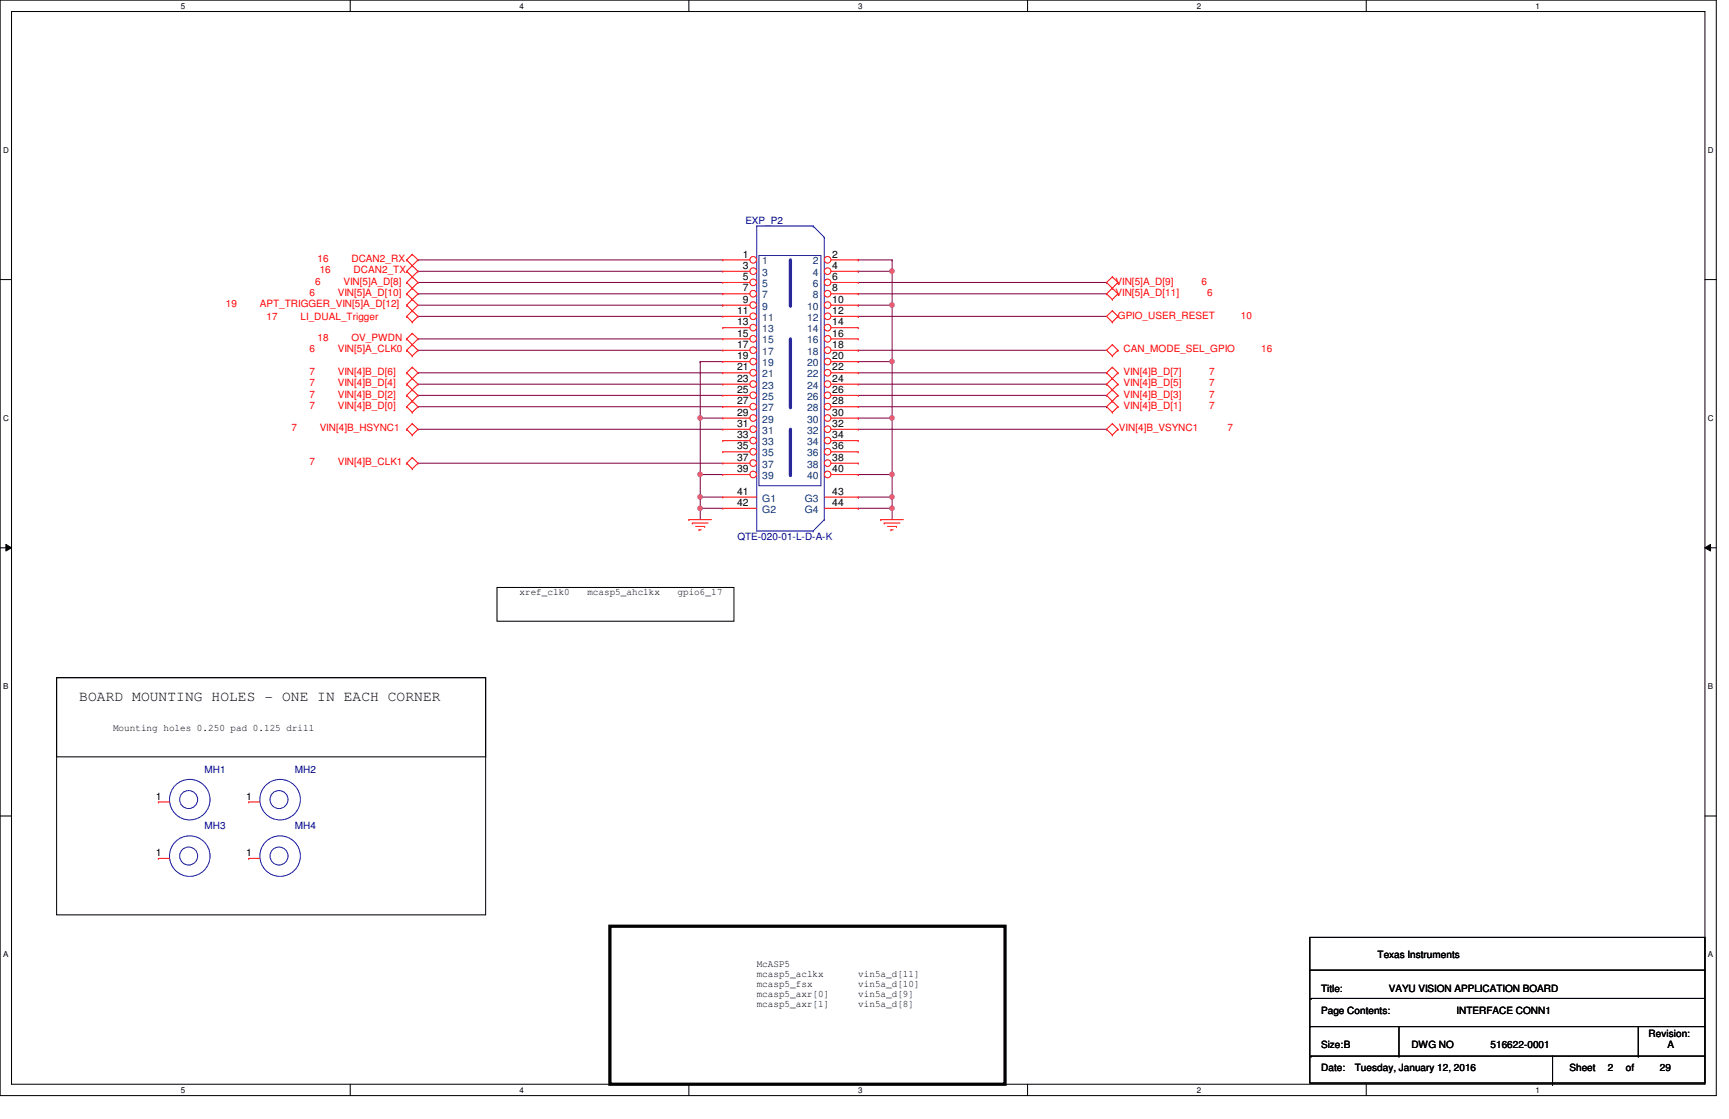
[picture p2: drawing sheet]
<svg xmlns="http://www.w3.org/2000/svg" width="432mm" height="279mm" viewBox="0 0 432 279" stroke-linecap="round" stroke-linejoin="round" font-family="sans-serif">
<path d="M0 0h428.6v273.6h-428.6zM2.9 2.9h422.9v267.8h-422.9z" fill="none" stroke="#000" stroke-width=".25"/>
<g fill="#fff">
<path d="M45.2 .4h1.1v2.2h-1.1z"/>
<path d="M45.2 271.1h1.1v2.2h-1.1z"/>
</g>
<path d="M87.5 0v2.9M87.5 270.7v2.9" fill="none" stroke="#000" stroke-width=".25"/>
<g fill="#fff">
<path d="M129.8 .4h1.1v2.2h-1.1z"/>
<path d="M129.8 271.1h1.1v2.2h-1.1z"/>
</g>
<path d="M172 0v2.9M172 270.7v2.9" fill="none" stroke="#000" stroke-width=".25"/>
<g fill="#fff">
<path d="M214.3 .4h1.1v2.2h-1.1z"/>
<path d="M214.3 271.1h1.1v2.2h-1.1z"/>
</g>
<path d="M256.6 0v2.9M256.6 270.7v2.9" fill="none" stroke="#000" stroke-width=".25"/>
<g fill="#fff">
<path d="M298.9 .4h1.1v2.2h-1.1z"/>
<path d="M298.9 271.1h1.1v2.2h-1.1z"/>
</g>
<path d="M341.2 0v2.9M341.2 270.7v2.9" fill="none" stroke="#000" stroke-width=".25"/>
<g fill="#fff">
<path d="M383.5 .4h1.1v2.2h-1.1z"/>
<path d="M383.5 271.1h1.1v2.2h-1.1z"/>
<path d="M.8 36.3h1.4v2.3h-1.4z"/>
<path d="M426.5 36.3h1.4v2.3h-1.4z"/>
<path d="M.8 103.3h1.4v2.2h-1.4z"/>
<path d="M426.5 103.3h1.4v2.2h-1.4z"/>
</g>
<path d="M0 69.8h2.9M425.8 69.8h2.8" fill="none" stroke="#000" stroke-width=".25"/>
<g fill="#fff">
<path d="M.8 170.2h1.3v2.3h-1.3z"/>
<path d="M426.5 170.2h1.3v2.3h-1.3z"/>
</g>
<path d="M0 136.8h2.9M1.5 135.9l1.4 .9-1.4 .8zM425.8 136.8l1.4-.9v1.7zM425.8 136.8h2.8" fill="none" stroke="#000" stroke-width=".25"/>
<path d="M1.5 135.9l1.4 .9-1.4 .8zM425.8 136.8l1.4-.9v1.7z" fill="#000"/>
<g fill="#fff">
<path d="M.8 237.2h1.3v2.2h-1.3z"/>
<path d="M426.5 237.2h1.3v2.2h-1.3z"/>
</g>
<path d="M124.1 146.7h59.2v8.4h-59.2zM14.1 169.2h107.2v59.2h-107.2zM14.1 169.2h107.2v19.8h-107.2zM0 203.8h2.9M425.8 203.8h2.8" fill="none" stroke="#000" stroke-width=".25"/>
<path d="M152.3 231.3h98.7v39.4h-98.7z" fill="none" stroke="#000" stroke-width=".8"/>
<path d="M174.9 126.9h.1M174.9 124.1h.1M174.9 126.9v2.9M174.9 124.1h5.6M222.8 126.9h.1M222.8 126.9v2.9" fill="none" stroke="#800040" stroke-width=".25"/>
<circle cx="174.8" cy="124.1" r=".56" fill="#f0f"/>
<circle cx="174.8" cy="124.1" r=".56" fill="none" stroke="#f0f" stroke-width=".25"/>
<path d="M174.9 126.9h.1M174.9 126.9h5.6" fill="none" stroke="#800040" stroke-width=".25"/>
<circle cx="174.8" cy="126.9" r=".56" fill="#f0f"/>
<circle cx="174.8" cy="126.9" r=".56" fill="none" stroke="#f0f" stroke-width=".25"/>
<path d="M214.3 126.9h.1M214.3 126.9h8.5" fill="none" stroke="#800040" stroke-width=".25"/>
<circle cx="222.8" cy="126.9" r=".56" fill="#f0f"/>
<circle cx="222.8" cy="126.9" r=".56" fill="none" stroke="#f0f" stroke-width=".25"/>
<path d="M214.3 124.1h.1M214.3 124.1h8.5" fill="none" stroke="#800040" stroke-width=".25"/>
<circle cx="222.8" cy="124.1" r=".56" fill="#f0f"/>
<circle cx="222.8" cy="124.1" r=".56" fill="none" stroke="#f0f" stroke-width=".25"/>
<path d="M174.9 118.5h.1M174.9 104.4h.1M174.9 118.5h5.6M174.9 104.4v14.1" fill="none" stroke="#800040" stroke-width=".25"/>
<circle cx="174.8" cy="118.4" r=".56" fill="#f0f"/>
<circle cx="174.8" cy="118.4" r=".56" fill="none" stroke="#f0f" stroke-width=".25"/>
<circle cx="174.8" cy="104.3" r=".56" fill="#f0f"/>
<circle cx="174.8" cy="104.3" r=".56" fill="none" stroke="#f0f" stroke-width=".25"/>
<path d="M214.3 118.5h.1M214.3 118.5h8.5" fill="none" stroke="#800040" stroke-width=".25"/>
<circle cx="222.8" cy="118.4" r=".56" fill="#f0f"/>
<circle cx="222.8" cy="118.4" r=".56" fill="none" stroke="#f0f" stroke-width=".25"/>
<path d="M174.9 104.4h.1M174.9 104.4h5.6M214.3 104.4h.1M214.3 104.4h8.5" fill="none" stroke="#800040" stroke-width=".25"/>
<circle cx="222.8" cy="104.3" r=".56" fill="#f0f"/>
<circle cx="222.8" cy="104.3" r=".56" fill="none" stroke="#f0f" stroke-width=".25"/>
<path d="M174.9 90.3h.1M174.9 90.3h5.6M174.9 90.3v14.1M214.3 90.3h.1M214.3 90.3h8.5M222.8 118.5h.1M222.8 104.4h.1M222.8 104.4v19.7" fill="none" stroke="#800040" stroke-width=".25"/>
<circle cx="222.8" cy="90.2" r=".56" fill="#f0f"/>
<circle cx="222.8" cy="90.2" r=".56" fill="none" stroke="#f0f" stroke-width=".25"/>
<path d="M214.3 76.2h.1M214.3 76.2h8.5M222.8 90.3h.1M222.8 90.3v14.1" fill="none" stroke="#800040" stroke-width=".25"/>
<circle cx="222.8" cy="76.2" r=".56" fill="#f0f"/>
<circle cx="222.8" cy="76.2" r=".56" fill="none" stroke="#f0f" stroke-width=".25"/>
<path d="M214.3 67.7h.1M214.3 67.7h8.5M222.8 76.2h.1M222.8 67.7h.1M222.8 67.7v22.6M174.9 124.1h.1M174.9 124.1v2.8" fill="none" stroke="#800040" stroke-width=".25"/>
<circle cx="222.8" cy="67.7" r=".56" fill="#f0f"/>
<circle cx="222.8" cy="67.7" r=".56" fill="none" stroke="#f0f" stroke-width=".25"/>
<g fill="none" stroke="#800040" stroke-width=".25">
<path d="M104.4 64.9h.1M104.4 67.7h.1M104.4 70.5h.1M104.4 73.4h.1M104.4 79h.1M104.4 64.9h76.1M104.4 67.7h76.1M104.4 70.5h76.1M104.4 73.4h76.1M104.4 76.2h76.1M104.4 79h76.1M180.5 76.2h.1"/>
<path d="M214.3 64.9h.1M214.3 79h.1M214.3 64.9h8.5M214.3 70.5h62.1M214.3 73.4h62.1M214.3 79h62.1M222.8 64.9h.1M222.8 64.9v2.8M276.4 70.5h.1M276.4 73.4h.1M104.4 84.6h.1M104.4 87.5h.1"/>
<path d="M104.4 93.1h.1M104.4 95.9h.1M104.4 98.7h.1M104.4 84.6h76.1M104.4 87.5h76.1M104.4 93.1h76.1M104.4 95.9h76.1M104.4 98.7h76.1M214.3 87.5h.1M214.3 87.5h62.1M214.3 93.1h62.1M214.3 95.9h62.1"/>
<path d="M214.3 98.7h62.1M276.4 93.1h.1M276.4 95.9h.1M276.4 98.7h.1M104.4 101.6h.1M104.4 107.2h.1M104.4 115.7h.1M104.4 101.6h76.1M104.4 107.2h76.1M104.4 115.7h76.1M174.9 118.5h.1M174.9 118.5v5.6"/>
<path d="M214.3 101.6h62.1M214.3 107.2h62.1M276.4 101.6h.1M276.4 107.2h.1M222.8 124.1h.1M222.8 124.1v2.8"/>
</g>
<g fill="none" stroke="#f00" stroke-width=".25">
<path d="M101.6 67.7h.1M101.6 64.9h.1M101.6 73.4h.1M101.6 70.5h.1M101.6 76.2h.1M101.6 79h.1M101.6 67.7l1.4 1.4M101.6 64.9l1.4 1.4M101.6 73.4l1.4 1.4M101.6 70.5l1.4 1.5M101.6 76.2l1.4 1.4M101.6 79l1.4 1.4"/>
<path d="M103 69.1h.1M103 66.3h.1M103 63.5h.1M103 72h.1M103 74.8h.1M103 77.6h.1M103 66.3l1.4 1.4-1.4 1.4M103 63.5l1.4 1.4-2.8 2.8M103 63.5l-1.4 1.4M103 72l1.4 1.4-1.4 1.4M103 69.1l1.4 1.4-2.8 2.9M103 69.1l-1.4 1.4"/>
<path d="M103 74.8l1.4 1.4-1.4 1.4M103 74.8l-1.4 1.4M103 77.6l1.4 1.4-1.4 1.4M103 77.6l-1.4 1.4M277.8 69.1h.1M277.8 72h.1M277.8 74.8h.1M277.8 77.6h.1M277.8 69.1l-1.4 1.4 2.8 2.9M277.8 69.1l1.4 1.4M277.8 72l-1.4 1.4 1.4 1.4M277.8 77.6l-1.4 1.4 1.4 1.4"/>
<path d="M277.8 77.6l1.4 1.4M279.2 70.5h.1M279.2 73.4h.1M279.2 79h.1M279.2 70.5l-1.4 1.5M279.2 73.4l-1.4 1.4M279.2 79l-1.4 1.4M101.6 84.6h.1M101.6 87.5h.1M101.6 93.1h.1M101.6 95.9h.1M101.6 98.7h.1"/>
<path d="M101.6 84.6l1.4 1.5M101.6 87.5l1.4 1.4M101.6 93.1l1.4 1.4M101.6 95.9l1.4 1.4M101.6 98.7l1.4 1.5M103 83.2h.1M103 86.1h.1M103 88.9h.1M103 91.7h.1M103 94.5h.1M103 97.3h.1M103 80.4h.1"/>
<path d="M103 83.2l1.4 1.4-2.8 2.9M103 83.2l-1.4 1.4M103 86.1l1.4 1.4-1.4 1.4M103 91.7l1.4 1.4-2.8 2.8M103 91.7l-1.4 1.4M103 94.5l1.4 1.4-1.4 1.4M103 97.3l1.4 1.4-2.8 2.9M103 97.3l-1.4 1.4M277.8 86.1h.1M277.8 88.9h.1M277.8 91.7h.1M277.8 94.5h.1"/>
<path d="M277.8 97.3h.1M277.8 80.4h.1M277.8 86.1l-1.4 1.4 1.4 1.4M277.8 86.1l1.4 1.4M277.8 97.3l-1.4 1.4 2.8 2.9M277.8 91.7l-1.4 1.4 2.8 2.8M277.8 91.7l1.4 1.4M277.8 94.5l-1.4 1.4 1.4 1.4M277.8 97.3l1.4 1.4M279.2 87.5h.1M279.2 93.1h.1M279.2 95.9h.1"/>
<path d="M279.2 98.7h.1M279.2 87.5l-1.4 1.4M279.2 93.1l-1.4 1.4M279.2 95.9l-1.4 1.4M279.2 98.7l-1.4 1.5M101.6 107.2h.1M101.6 101.6h.1M101.6 115.7h.1M101.6 107.2l1.4 1.4M101.6 101.6l1.4 1.4M101.6 115.7l1.4 1.4M103 105.8h.1"/>
<path d="M103 108.6h.1M103 100.2h.1M103 103h.1M103 114.3h.1M103 117.1h.1M103 105.8l1.4 1.4-1.4 1.4M103 105.8l-1.4 1.4M103 100.2l1.4 1.4-1.4 1.4M103 114.3l1.4 1.4-1.4 1.4M103 114.3l-1.4 1.4M277.8 100.2h.1M277.8 103h.1"/>
<path d="M277.8 105.8h.1M277.8 108.6h.1M277.8 100.2l-1.4 1.4 1.4 1.4M277.8 105.8l-1.4 1.4 1.4 1.4M277.8 105.8l1.4 1.4M279.2 101.6h.1M279.2 107.2h.1M279.2 101.6l-1.4 1.4M279.2 107.2l-1.4 1.4M172 129.8h.1M172 129.8h5.7M172.9 130.6h.1"/>
<path d="M172.9 130.6h3.9M173.7 131.4h2.3M174.6 132.3h.1M174.6 132.3h.5M176 131.4h.1M220 129.8h.1M220 129.8h5.6M220.8 130.6h.1M220.8 130.6h3.9M221.7 131.4h2.2M222.5 132.3h.1M222.5 132.3h.6"/>
<path d="M223.9 131.4h.1M39.5 214.3h.1M39.5 214.3h2.8M62.1 214.3h.1M62.1 214.3h2.8"/>
</g>
<g fill="none" stroke="#000" stroke-width=".25">
<path d="M327.1 234.1h98.7v36.3h-98.7zM327.1 256.3h.1M327.1 242.2h98.7M327.1 256.3h98.7M327.4 249.3h.1M327.4 249.3h98.4M349.4 256.3v7.4M409.2 256.3v7.4M425.8 242.2h.1M327.4 263.7h.1M327.4 263.7h98.4M349.4 263.7h.1"/>
<path d="M387.7 270.7h.1M387.7 263.7v7M409.2 263.7h.1"/>
</g>
<g fill="none" stroke="#00f" stroke-width=".25">
<path d="M189 56.4h.1M189 56.4v76.2M189 56.4h14.1M203.1 56.4h.1M205.9 59.3h.1M205.9 59.3v70.5"/>
<circle cx="47.1" cy="213.7" r="2.25"/>
<circle cx="47.4" cy="213.8" r="5.1"/>
<circle cx="69.7" cy="213.7" r="2.25"/>
<circle cx="70" cy="213.8" r="5.1"/>
</g>
<path d="M197.4 64.9v11.3" fill="none" stroke="#00f" stroke-width=".8"/>
<circle cx="197.4" cy="76.2" r=".4" fill="#00f"/>
<path d="M197.4 84.6v17" fill="none" stroke="#00f" stroke-width=".8"/>
<circle cx="197.4" cy="101.6" r=".4" fill="#00f"/>
<path d="M189.5 63.8h15.5v57.5h-15.5z" fill="none" stroke="#00f" stroke-width=".25"/>
<path d="M197.4 107.2v11.3" fill="none" stroke="#00f" stroke-width=".8"/>
<circle cx="197.4" cy="118.5" r=".4" fill="#00f"/>
<path d="M203.1 56.4h.1M203.1 56.4l2.8 2.9M189 132.6h14.1M203.1 132.6h.1M205.9 129.8h.1M205.9 129.8l-2.8 2.8" fill="none" stroke="#00f" stroke-width=".25"/>
<circle cx="188.1" cy="64.9" r=".83" fill="#fff"/>
<g fill="none" stroke="#f00" stroke-width=".25">
<path d="M180.5 64.9h.1M180.5 64.9h6.8"/>
<circle cx="188.1" cy="64.9" r=".83"/>
</g>
<circle cx="188.1" cy="67.7" r=".83" fill="#fff"/>
<g fill="none" stroke="#f00" stroke-width=".25">
<path d="M180.5 67.7h.1M180.5 67.7h6.8"/>
<circle cx="188.1" cy="67.7" r=".83"/>
</g>
<circle cx="188.1" cy="70.5" r=".83" fill="#fff"/>
<g fill="none" stroke="#f00" stroke-width=".25">
<path d="M180.5 70.5h.1M180.5 70.5h6.8"/>
<circle cx="188.1" cy="70.5" r=".83"/>
</g>
<circle cx="188.1" cy="73.3" r=".83" fill="#fff"/>
<g fill="none" stroke="#f00" stroke-width=".25">
<path d="M180.5 73.4h.1M180.5 73.4h6.8"/>
<circle cx="188.1" cy="73.3" r=".83"/>
</g>
<circle cx="188.1" cy="76.2" r=".83" fill="#fff"/>
<g fill="none" stroke="#f00" stroke-width=".25">
<path d="M180.5 76.2h.1M180.5 76.2h6.8"/>
<circle cx="188.1" cy="76.2" r=".83"/>
</g>
<circle cx="188.1" cy="79" r=".83" fill="#fff"/>
<g fill="none" stroke="#f00" stroke-width=".25">
<path d="M180.5 79h.1M180.5 79h6.8"/>
<circle cx="188.1" cy="79" r=".83"/>
</g>
<circle cx="188.1" cy="81.8" r=".83" fill="#fff"/>
<g fill="none" stroke="#f00" stroke-width=".25">
<path d="M180.5 81.8h.1M180.5 81.8h6.8"/>
<circle cx="188.1" cy="81.8" r=".83"/>
</g>
<circle cx="188.1" cy="84.6" r=".83" fill="#fff"/>
<g fill="none" stroke="#f00" stroke-width=".25">
<path d="M180.5 84.6h.1M180.5 84.6h6.8"/>
<circle cx="188.1" cy="84.6" r=".83"/>
</g>
<circle cx="188.1" cy="87.4" r=".83" fill="#fff"/>
<g fill="none" stroke="#f00" stroke-width=".25">
<path d="M180.5 87.5h.1M180.5 87.5h6.8"/>
<circle cx="188.1" cy="87.4" r=".83"/>
</g>
<circle cx="188.1" cy="90.3" r=".83" fill="#fff"/>
<g fill="none" stroke="#f00" stroke-width=".25">
<path d="M180.5 90.3h.1M180.5 90.3h6.8"/>
<circle cx="188.1" cy="90.3" r=".83"/>
</g>
<circle cx="188.1" cy="93.1" r=".83" fill="#fff"/>
<g fill="none" stroke="#f00" stroke-width=".25">
<path d="M180.5 93.1h.1M180.5 93.1h6.8"/>
<circle cx="188.1" cy="93.1" r=".83"/>
</g>
<circle cx="188.1" cy="95.9" r=".83" fill="#fff"/>
<g fill="none" stroke="#f00" stroke-width=".25">
<path d="M180.5 95.9h.1M180.5 95.9h6.8"/>
<circle cx="188.1" cy="95.9" r=".83"/>
</g>
<circle cx="188.1" cy="98.7" r=".83" fill="#fff"/>
<g fill="none" stroke="#f00" stroke-width=".25">
<path d="M180.5 98.7h.1M180.5 98.7h6.8"/>
<circle cx="188.1" cy="98.7" r=".83"/>
</g>
<circle cx="188.1" cy="101.5" r=".83" fill="#fff"/>
<g fill="none" stroke="#f00" stroke-width=".25">
<path d="M180.5 101.6h.1M180.5 101.6h6.8"/>
<circle cx="188.1" cy="101.5" r=".83"/>
</g>
<circle cx="188.1" cy="104.4" r=".83" fill="#fff"/>
<g fill="none" stroke="#f00" stroke-width=".25">
<path d="M180.5 104.4h.1M180.5 104.4h6.8"/>
<circle cx="188.1" cy="104.4" r=".83"/>
</g>
<circle cx="188.1" cy="107.2" r=".83" fill="#fff"/>
<g fill="none" stroke="#f00" stroke-width=".25">
<path d="M180.5 107.2h.1M180.5 107.2h6.8"/>
<circle cx="188.1" cy="107.2" r=".83"/>
</g>
<circle cx="188.1" cy="110" r=".83" fill="#fff"/>
<g fill="none" stroke="#f00" stroke-width=".25">
<path d="M180.5 110h.1M180.5 110h6.8"/>
<circle cx="188.1" cy="110" r=".83"/>
</g>
<circle cx="206.7" cy="64.9" r=".83" fill="#fff"/>
<g fill="none" stroke="#f00" stroke-width=".25">
<path d="M207.6 64.9h6.7M214.3 64.9h.1"/>
<circle cx="206.7" cy="64.9" r=".83"/>
</g>
<circle cx="206.7" cy="67.7" r=".83" fill="#fff"/>
<g fill="none" stroke="#f00" stroke-width=".25">
<path d="M207.6 67.7h6.7M214.3 67.7h.1"/>
<circle cx="206.7" cy="67.7" r=".83"/>
</g>
<circle cx="206.7" cy="70.5" r=".83" fill="#fff"/>
<g fill="none" stroke="#f00" stroke-width=".25">
<path d="M207.6 70.5h6.7M214.3 70.5h.1"/>
<circle cx="206.7" cy="70.5" r=".83"/>
</g>
<circle cx="206.7" cy="73.3" r=".83" fill="#fff"/>
<g fill="none" stroke="#f00" stroke-width=".25">
<path d="M207.6 73.4h6.7M214.3 73.4h.1"/>
<circle cx="206.7" cy="73.3" r=".83"/>
</g>
<circle cx="206.7" cy="76.2" r=".83" fill="#fff"/>
<g fill="none" stroke="#f00" stroke-width=".25">
<path d="M207.6 76.2h6.7M214.3 76.2h.1"/>
<circle cx="206.7" cy="76.2" r=".83"/>
</g>
<circle cx="206.7" cy="79" r=".83" fill="#fff"/>
<g fill="none" stroke="#f00" stroke-width=".25">
<path d="M207.6 79h6.7M214.3 79h.1"/>
<circle cx="206.7" cy="79" r=".83"/>
</g>
<circle cx="206.7" cy="81.8" r=".83" fill="#fff"/>
<g fill="none" stroke="#f00" stroke-width=".25">
<path d="M207.6 81.8h6.7M214.3 81.8h.1"/>
<circle cx="206.7" cy="81.8" r=".83"/>
</g>
<circle cx="206.7" cy="84.6" r=".83" fill="#fff"/>
<g fill="none" stroke="#f00" stroke-width=".25">
<path d="M207.6 84.6h6.7M214.3 84.6h.1"/>
<circle cx="206.7" cy="84.6" r=".83"/>
</g>
<circle cx="206.7" cy="87.4" r=".83" fill="#fff"/>
<g fill="none" stroke="#f00" stroke-width=".25">
<path d="M207.6 87.5h6.7M214.3 87.5h.1"/>
<circle cx="206.7" cy="87.4" r=".83"/>
</g>
<circle cx="206.7" cy="90.3" r=".83" fill="#fff"/>
<g fill="none" stroke="#f00" stroke-width=".25">
<path d="M207.6 90.3h6.7M214.3 90.3h.1"/>
<circle cx="206.7" cy="90.3" r=".83"/>
</g>
<circle cx="206.7" cy="93.1" r=".83" fill="#fff"/>
<g fill="none" stroke="#f00" stroke-width=".25">
<path d="M207.6 93.1h6.7M214.3 93.1h.1"/>
<circle cx="206.7" cy="93.1" r=".83"/>
</g>
<circle cx="206.7" cy="95.9" r=".83" fill="#fff"/>
<g fill="none" stroke="#f00" stroke-width=".25">
<path d="M207.6 95.9h6.7M214.3 95.9h.1"/>
<circle cx="206.7" cy="95.9" r=".83"/>
</g>
<circle cx="206.7" cy="98.7" r=".83" fill="#fff"/>
<g fill="none" stroke="#f00" stroke-width=".25">
<path d="M207.6 98.7h6.7M214.3 98.7h.1"/>
<circle cx="206.7" cy="98.7" r=".83"/>
</g>
<circle cx="206.7" cy="101.5" r=".83" fill="#fff"/>
<g fill="none" stroke="#f00" stroke-width=".25">
<path d="M207.6 101.6h6.7M214.3 101.6h.1"/>
<circle cx="206.7" cy="101.5" r=".83"/>
</g>
<circle cx="206.7" cy="104.4" r=".83" fill="#fff"/>
<g fill="none" stroke="#f00" stroke-width=".25">
<path d="M207.6 104.4h6.7M214.3 104.4h.1"/>
<circle cx="206.7" cy="104.4" r=".83"/>
</g>
<circle cx="206.7" cy="107.2" r=".83" fill="#fff"/>
<g fill="none" stroke="#f00" stroke-width=".25">
<path d="M207.6 107.2h6.7M214.3 107.2h.1"/>
<circle cx="206.7" cy="107.2" r=".83"/>
</g>
<circle cx="206.7" cy="110" r=".83" fill="#fff"/>
<g fill="none" stroke="#f00" stroke-width=".25">
<path d="M207.6 110h6.7M214.3 110h.1"/>
<circle cx="206.7" cy="110" r=".83"/>
</g>
<circle cx="188.1" cy="112.8" r=".83" fill="#fff"/>
<g fill="none" stroke="#f00" stroke-width=".25">
<path d="M180.5 112.8h.1M180.5 112.8h6.8"/>
<circle cx="188.1" cy="112.8" r=".83"/>
</g>
<circle cx="188.1" cy="115.6" r=".83" fill="#fff"/>
<g fill="none" stroke="#f00" stroke-width=".25">
<path d="M180.5 115.7h.1M180.5 115.7h6.8"/>
<circle cx="188.1" cy="115.6" r=".83"/>
</g>
<circle cx="206.7" cy="112.8" r=".83" fill="#fff"/>
<g fill="none" stroke="#f00" stroke-width=".25">
<path d="M207.6 112.8h6.7M214.3 112.8h.1"/>
<circle cx="206.7" cy="112.8" r=".83"/>
</g>
<circle cx="206.7" cy="115.6" r=".83" fill="#fff"/>
<g fill="none" stroke="#f00" stroke-width=".25">
<path d="M207.6 115.7h6.7M214.3 115.7h.1"/>
<circle cx="206.7" cy="115.6" r=".83"/>
</g>
<circle cx="188.1" cy="118.5" r=".83" fill="#fff"/>
<g fill="none" stroke="#f00" stroke-width=".25">
<path d="M180.5 118.5h.1M180.5 118.5h6.8"/>
<circle cx="188.1" cy="118.5" r=".83"/>
</g>
<circle cx="206.7" cy="118.5" r=".83" fill="#fff"/>
<g fill="none" stroke="#f00" stroke-width=".25">
<path d="M207.6 118.5h6.7M214.3 118.5h.1M180.5 124.1h.1M180.5 126.9h.1M180.5 124.1h8.5M180.5 126.9h8.5M205.9 124.1h8.4M205.9 126.9h8.4M214.3 124.1h.1M214.3 126.9h.1M39.5 200.2h.1M39.5 200.2h2.8"/>
<path d="M62.1 200.2h.1M62.1 200.2h2.8"/>
<circle cx="206.7" cy="118.5" r=".83"/>
</g>
<g fill="none" stroke="#00f" stroke-width=".25">
<circle cx="47.1" cy="199.6" r="2.25"/>
<circle cx="47.4" cy="199.7" r="5.1"/>
<circle cx="69.7" cy="199.6" r="2.25"/>
<circle cx="70" cy="199.7" r="5.1"/>
</g>
<circle cx="174.8" cy="124.1" r=".56" fill="#f0f"/>
<circle cx="174.8" cy="124.1" r=".56" fill="none" stroke="#f0f" stroke-width=".25"/>
<circle cx="174.8" cy="126.9" r=".56" fill="#f0f"/>
<circle cx="174.8" cy="126.9" r=".56" fill="none" stroke="#f0f" stroke-width=".25"/>
<circle cx="222.8" cy="126.9" r=".56" fill="#f0f"/>
<circle cx="222.8" cy="126.9" r=".56" fill="none" stroke="#f0f" stroke-width=".25"/>
<circle cx="222.8" cy="124.1" r=".56" fill="#f0f"/>
<circle cx="222.8" cy="124.1" r=".56" fill="none" stroke="#f0f" stroke-width=".25"/>
<circle cx="174.8" cy="118.4" r=".56" fill="#f0f"/>
<circle cx="174.8" cy="118.4" r=".56" fill="none" stroke="#f0f" stroke-width=".25"/>
<circle cx="174.8" cy="104.3" r=".56" fill="#f0f"/>
<circle cx="174.8" cy="104.3" r=".56" fill="none" stroke="#f0f" stroke-width=".25"/>
<circle cx="222.8" cy="118.4" r=".56" fill="#f0f"/>
<circle cx="222.8" cy="118.4" r=".56" fill="none" stroke="#f0f" stroke-width=".25"/>
<circle cx="222.8" cy="104.3" r=".56" fill="#f0f"/>
<circle cx="222.8" cy="104.3" r=".56" fill="none" stroke="#f0f" stroke-width=".25"/>
<circle cx="222.8" cy="90.2" r=".56" fill="#f0f"/>
<circle cx="222.8" cy="90.2" r=".56" fill="none" stroke="#f0f" stroke-width=".25"/>
<circle cx="222.8" cy="76.2" r=".56" fill="#f0f"/>
<circle cx="222.8" cy="76.2" r=".56" fill="none" stroke="#f0f" stroke-width=".25"/>
<circle cx="222.8" cy="67.7" r=".56" fill="#f0f"/>
<circle cx="222.8" cy="67.7" r=".56" fill="none" stroke="#f0f" stroke-width=".25"/>
<text font-size="3.6" x="19.8" y="175">BOARD MOUNTING HOLES - ONE IN EACH CORNER</text>
<g font-size="2.5" fill="#000080">
<text x="186.1" y="55.9">EXP_P2</text>
<text x="184.1" y="134.8">QTE-020-01-L-D-A-K</text>
<text x="51.1" y="192.9">MH1</text>
<text x="73.7" y="192.9">MH2</text>
<text x="51.1" y="207">MH3</text>
<text x="73.7" y="207">MH4</text>
</g>
<g font-size="2.5" fill="#f00">
<text x="79.3" y="65.4">16</text>
<text x="87.8" y="65.4">DCAN2_RX</text>
<text x="78.7" y="71.1">6</text>
<text x="79.8" y="68.3">16</text>
<text x="85.8" y="71.1">VIN[5]A_D[8]</text>
<text x="88.3" y="68.3">DCAN2_TX</text>
<text x="278.6" y="71.1">VIN[5]A_D[9]</text>
<text x="300.1" y="71.1">6</text>
<text x="56.4" y="76.8">19</text>
<text x="64.9" y="76.8">APT_TRIGGER_VIN[5]A_D[12]</text>
<text x="77.3" y="73.9">6</text>
<text x="84.4" y="73.9">VIN[5]A_D[10]</text>
<text x="278.6" y="73.9">VIN[5]A_D[11]</text>
<text x="301.5" y="73.9">6</text>
<text x="66.6" y="79.8">17</text>
<text x="75.1" y="79.8">LI_DUAL_Trigger</text>
<text x="279.2" y="79.5">GPIO_USER_RESET</text>
<text x="309.9" y="79.5">10</text>
<text x="77.3" y="88">6</text>
<text x="79.3" y="85.2">18</text>
<text x="84.4" y="88">VIN[5]A_CLK0</text>
<text x="87.8" y="85.2">OV_PWDN</text>
<text x="280.6" y="88">CAN_MODE_SEL_GPIO</text>
<text x="315" y="88">16</text>
<text x="77.3" y="93.6">7</text>
<text x="84.4" y="93.6">VIN[4]B_D[6]</text>
<text x="280.6" y="93.6">VIN[4]B_D[7]</text>
<text x="302" y="93.6">7</text>
<text x="77.3" y="96.5">7</text>
<text x="77.3" y="99.3">7</text>
<text x="84.4" y="96.5">VIN[4]B_D[4]</text>
<text x="84.4" y="99.3">VIN[4]B_D[2]</text>
<text x="280.6" y="96.5">VIN[4]B_D[5]</text>
<text x="280.6" y="99.3">VIN[4]B_D[3]</text>
<text x="302" y="96.5">7</text>
<text x="302" y="99.3">7</text>
<text x="72.8" y="107.7">7</text>
<text x="77.3" y="102.1">7</text>
<text x="79.8" y="107.7">VIN[4]B_HSYNC1</text>
<text x="84.4" y="102.1">VIN[4]B_D[0]</text>
<text x="279.4" y="107.7">VIN[4]B_VSYNC1</text>
<text x="280.6" y="102.1">VIN[4]B_D[1]</text>
<text x="302" y="102.1">7</text>
<text x="306.5" y="107.7">7</text>
<text x="77.3" y="116.2">7</text>
<text x="84.4" y="116.2">VIN[4]B_CLK1</text>
</g>
<g font-size="2.5">
<text x="185.5" y="64.3">1</text>
<text x="207.9" y="64.3">2</text>
<text x="185.5" y="67.1">3</text>
<text x="185.5" y="69.9">5</text>
<text x="207.9" y="67.1">4</text>
<text x="207.9" y="69.9">6</text>
<text x="185.5" y="72.8">7</text>
<text x="185.5" y="75.6">9</text>
<text x="207.9" y="72.8">8</text>
<text x="207.9" y="75.6">10</text>
<text x="184.1" y="78.4">11</text>
<text x="184.1" y="81.2">13</text>
<text x="207.9" y="78.4">12</text>
<text x="207.9" y="81.2">14</text>
<text x="184.1" y="84">15</text>
<text x="184.1" y="86.9">17</text>
<text x="184.1" y="89.7">19</text>
<text x="207.9" y="84">16</text>
<text x="207.9" y="86.9">18</text>
<text x="207.9" y="89.7">20</text>
<text x="184.1" y="92.5">21</text>
<text x="184.1" y="95.3">23</text>
<text x="207.9" y="92.5">22</text>
<text x="207.9" y="95.3">24</text>
<text x="184.1" y="98.1">25</text>
<text x="184.1" y="101">27</text>
<text x="207.9" y="98.1">26</text>
<text x="207.9" y="101">28</text>
<text x="184.1" y="103.8">29</text>
<text x="184.1" y="106.6">31</text>
<text x="207.9" y="103.8">30</text>
<text x="207.9" y="106.6">32</text>
<text x="184.1" y="109.4">33</text>
<text x="184.1" y="112.2">35</text>
<text x="207.9" y="109.4">34</text>
<text x="207.9" y="112.2">36</text>
<text x="184.1" y="115.1">37</text>
<text x="184.1" y="117.9">39</text>
<text x="207.9" y="115.1">38</text>
<text x="207.9" y="117.9">40</text>
<text x="184.1" y="123.5">41</text>
<text x="207.9" y="123.5">43</text>
<text x="184.1" y="126.3">42</text>
<text x="207.9" y="126.3">44</text>
<text x="129.8" y="148.7">xref_clk0</text>
<text x="146.7" y="148.7">mcasp5_ahclkx</text>
<text x="169.2" y="148.7">gpio6_17</text>
<text x="28.2" y="182.5">Mounting holes 0.250 pad 0.125 drill</text>
<text x="38.9" y="199.6">1</text>
<text x="61.5" y="199.6">1</text>
<text x="38.9" y="213.7">1</text>
<text x="61.5" y="213.7">1</text>
<text x="344" y="239.1">Texas Instruments</text>
<text x="189" y="241.4">McASP5</text>
<text x="189" y="243.9">mcasp5_aclkx</text>
<text x="214.3" y="243.9">vin5a_d[11]</text>
<text x="189" y="246.4">mcasp5_fsx</text>
<text x="189" y="248.9">mcasp5_axr[0]</text>
<text x="189" y="251.4">mcasp5_axr[1]</text>
<text x="214.3" y="246.4">vin5a_d[10]</text>
<text x="214.3" y="248.9">vin5a_d[9]</text>
<text x="214.3" y="251.4">vin5a_d[8]</text>
<text x="329.9" y="247.6">Title:</text>
<text x="346.8" y="247.6">VAYU VISION APPLICATION BOARD</text>
<text x="329.9" y="253.2">Page Contents:</text>
<text x="363.8" y="253.2">INTERFACE CONN1</text>
<text x="329.9" y="261.7">Size:B</text>
<text x="352.5" y="261.7">DWG NO</text>
<text x="372.2" y="261.7">516622-0001</text>
<text x="411.7" y="258.9">Revision:</text>
<text x="416.5" y="261.7">A</text>
<text x="329.9" y="267.3">Date:</text>
<text x="338.4" y="267.3">Tuesday, January 12, 2016</text>
<text x="392" y="267.3">Sheet</text>
<text x="401.5" y="267.3">2</text>
<text x="406.1" y="267.3">of</text>
<text x="414.5" y="267.3">29</text>
</g>
<g font-size="2.5" fill="#004080">
<text x="190.4" y="66">1</text>
<text x="190.4" y="68.9">3</text>
<text x="190.4" y="71.7">5</text>
<text x="203" y="66">2</text>
<text x="203" y="68.9">4</text>
<text x="203" y="71.7">6</text>
<text x="190.4" y="74.5">7</text>
<text x="190.4" y="77.3">9</text>
<text x="201.6" y="77.3">10</text>
<text x="203" y="74.5">8</text>
<text x="190.4" y="80.1">11</text>
<text x="190.4" y="83">13</text>
<text x="201.6" y="80.1">12</text>
<text x="201.6" y="83">14</text>
<text x="190.4" y="85.8">15</text>
<text x="190.4" y="88.6">17</text>
<text x="201.6" y="85.8">16</text>
<text x="201.6" y="88.6">18</text>
<text x="190.4" y="91.4">19</text>
<text x="190.4" y="94.2">21</text>
<text x="201.6" y="91.4">20</text>
<text x="201.6" y="94.2">22</text>
<text x="190.4" y="97.1">23</text>
<text x="190.4" y="99.9">25</text>
<text x="201.6" y="97.1">24</text>
<text x="201.6" y="99.9">26</text>
<text x="190.4" y="102.7">27</text>
<text x="190.4" y="105.5">29</text>
<text x="201.6" y="102.7">28</text>
<text x="201.6" y="105.5">30</text>
<text x="190.4" y="108.3">31</text>
<text x="190.4" y="111.2">33</text>
<text x="190.4" y="114">35</text>
<text x="201.6" y="108.3">32</text>
<text x="201.6" y="111.2">34</text>
<text x="201.6" y="114">36</text>
<text x="190.4" y="116.8">37</text>
<text x="190.4" y="119.6">39</text>
<text x="201.6" y="116.8">38</text>
<text x="201.6" y="119.6">40</text>
<text x="190.4" y="125.3">G1</text>
<text x="201" y="125.3">G3</text>
<text x="190.4" y="128.1">G2</text>
<text x="201" y="128.1">G4</text>
</g>
<g font-size="2">
<text x="45.2" y="2.2">5</text>
<text x="129.8" y="2.2">4</text>
<text x="214.3" y="2.2">3</text>
<text x="298.9" y="2.2">2</text>
<text x="383.5" y="2.2">1</text>
<text x=".8" y="38.1">D</text>
<text x="426.5" y="38.1">D</text>
<text x=".8" y="105.1">C</text>
<text x="426.5" y="105.1">C</text>
<text x=".8" y="172">B</text>
<text x="426.5" y="172">B</text>
<text x=".8" y="239">A</text>
<text x="426.5" y="239">A</text>
<text x="45.2" y="272.9">5</text>
<text x="129.8" y="272.9">4</text>
<text x="214.3" y="272.9">3</text>
<text x="298.9" y="272.9">2</text>
<text x="383.5" y="272.9">1</text>
</g>
</svg>
